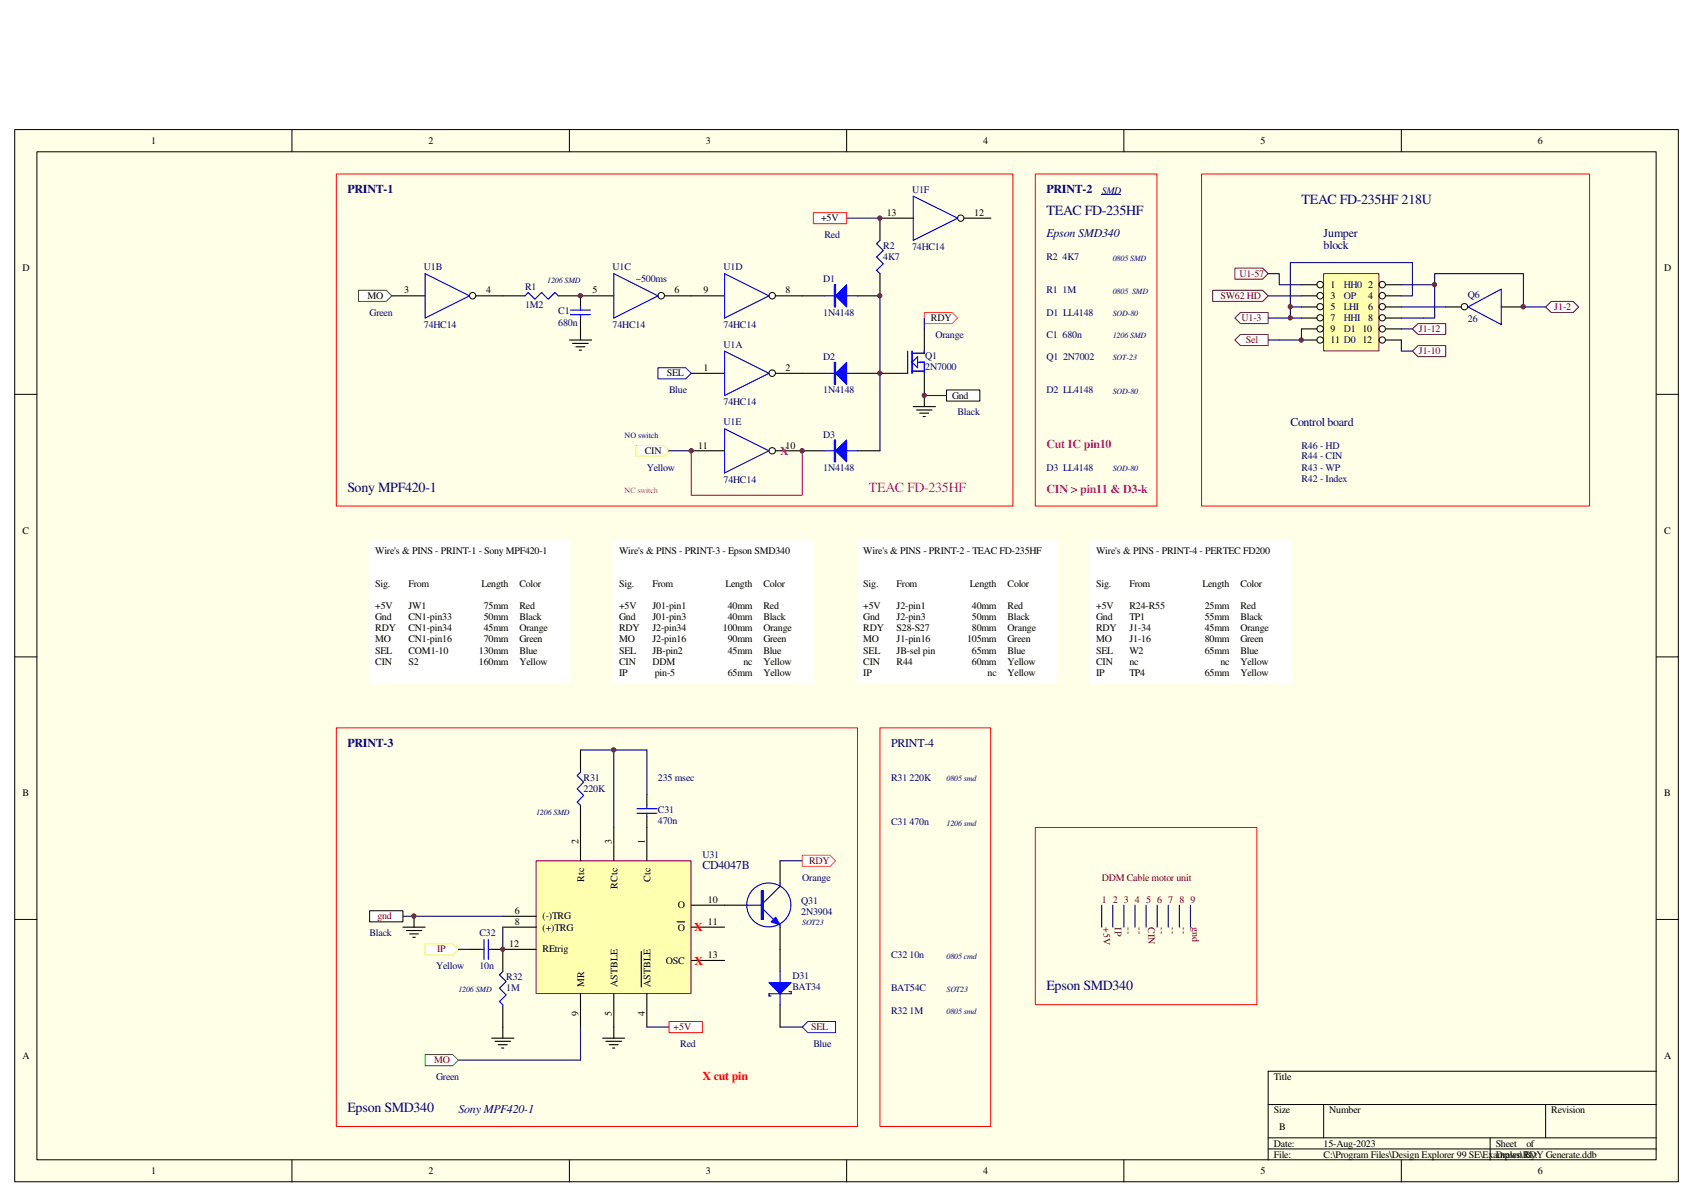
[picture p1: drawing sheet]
<svg xmlns="http://www.w3.org/2000/svg" width="297mm" height="210mm" viewBox="0 0 297 210" stroke-linecap="round" stroke-linejoin="round" font-family="sans-serif">
<path d="M2.6 22.7h291.9v184.6h-291.9z" fill="#ffffe8"/>
<g fill="none" stroke="#000" stroke-width=".18">
<path d="M2.6 22.7h291.9v184.6h-291.9zM6.5 26.6h284.1v176.9h-284.1zM51.2 22.7v3.9M99.9 22.7v3.9M148.5 22.7v3.9M197.2 22.7v3.9M245.9 22.7v3.9M2.6 69.2h3.9M290.6 69.2h3.9M2.6 115.2h3.9M290.6 115.2h3.9M2.6 161.3h3.9"/>
<path d="M290.6 161.3h3.9M222.5 193.8h68.1M222.5 199.6h68.1M232.2 193.8v5.8M261.4 199.6v3.9M271.2 193.8v5.8M290.6 187.9h-68.1v15.6M51.2 203.5v3.8M99.9 203.5v3.8M148.5 203.5v3.8M197.2 203.5v3.8M222.5 201.5h68.1"/>
<path d="M245.9 203.5v3.8"/>
<circle cx="168.6" cy="38.3" r=".56"/>
<circle cx="82.9" cy="51.9" r=".56"/>
<circle cx="116" cy="51.9" r=".57"/>
<circle cx="135.5" cy="51.9" r=".57"/>
<circle cx="135.5" cy="65.5" r=".57"/>
<circle cx="135.5" cy="79.1" r=".56"/>
</g>
<path d="M160.2 34.4l7.8 3.9-7.8 3.9zM74.6 48l7.8 3.9-7.8 3.9zM92.1 51.9l.6-.6 1.1 1.2 1.2-1.2 1.2 1.2 1.2-1.2 .6 .6M107.7 48l7.7 3.9-7.7 3.9zM127.1 48l7.8 3.9-7.8 3.9zM144.7 51.9h5.8M146.4 50h.2v3.8h-.2zM154.4 42.2l-.6 .6 1.2 1.1-1.2 1.2 1.2 1.2-1.2 1.1 .6 .6M127.1 61.6l7.8 3.9-7.8 3.9zM127.1 75.2l7.8 3.9-7.8 3.9z" fill="none" stroke="#00f" stroke-width=".19"/>
<path d="M160.2 38.3h-5.8v3.9M169.2 38.3h4.7M68.7 51.9h5.9M83.5 51.9h8.6M98 51.9h9.7M116.6 51.9h10.5M136.1 51.9h8.6M154.4 48v3.9h-3.9M121.3 65.5h5.8M121.3 79.1h5.8M136.1 65.5h4.7M136.1 79.1h4.7" fill="none" stroke="#000" stroke-width=".19"/>
<path d="M146.5 50v3.8" fill="none" stroke="#00f" stroke-width=".21"/>
<path d="M146.6 51.9l1.9-1.9v3.8z" fill="#00f"/>
<path d="M146.6 51.9l1.9-1.9v3.8zM144.7 65.5h5.8M146.4 63.5h.2v3.9h-.2z" fill="none" stroke="#00f" stroke-width=".19"/>
<path d="M140.8 65.5h3.9M150.5 65.5h3.9" fill="none" stroke="#000" stroke-width=".19"/>
<path d="M146.5 63.5v3.9" fill="none" stroke="#00f" stroke-width=".21"/>
<path d="M148.5 63.5v3.9l-1.9-1.9z" fill="#00f"/>
<path d="M144.7 79.1h5.8M146.4 77.2h.2v3.8h-.2zM146.6 65.5l1.9-2v3.9z" fill="none" stroke="#00f" stroke-width=".19"/>
<path d="M140.8 79.1h3.9M150.5 79.1h3.9" fill="none" stroke="#000" stroke-width=".19"/>
<path d="M146.5 77.2v3.8" fill="none" stroke="#00f" stroke-width=".21"/>
<path d="M146.6 79.1l1.9-1.9v3.8z" fill="#00f"/>
<path d="M100.1 55.2h3.5M100.1 54.4h3.5M101.9 53.8v.6M101.9 55.2v.6M146.6 79.1l1.9-1.9v3.8zM159.3 61.6v3.9h-1M160 61.6v3.9M160 65.1h2.2M160 63.5l1-.9v1.9zM161 63.5h1.2v2M162.2 61.6v.4h-2.2" fill="none" stroke="#00f" stroke-width=".19"/>
<g fill="none" stroke="#000" stroke-width=".19">
<path d="M99.9 59.6h3.9M101.9 51.9v1.9M101.9 55.8v3.8M162.2 57.7v3.9M100.5 60.2h2.7M101 60.8h1.6M101.6 61.4h.4M154.4 65.5h3.9M160.2 71.3h3.9M160.8 71.9h2.7M161.4 72.5h1.5M162 73.1h.3"/>
<path d="M162.2 65.5v5.8"/>
</g>
<path d="M148.5 38.3h5.9M154.4 51.9v27.2" fill="none" stroke="#000080" stroke-width=".19"/>
<path d="M162.2 54.8h4.8l1 1-1 1h-4.8z" fill-rule="evenodd" fill="#fff"/>
<path d="M162.2 54.8h4.8l1 1-1 1h-4.8z" fill="none" stroke="#fd8300" stroke-width=".18"/>
<path d="M115.4 64.5h4.9l1 1-1 1h-4.9z" fill-rule="evenodd" fill="#fff"/>
<path d="M115.4 64.5h4.9l1 1-1 1h-4.9z" fill="none" stroke="#0000bf" stroke-width=".18"/>
<path d="M62.9 50.9h4.9l.9 1-.9 1h-4.9z" fill-rule="evenodd" fill="#fff"/>
<path d="M62.9 50.9h4.9l.9 1-.9 1h-4.9z" fill="none" stroke="#00bf00" stroke-width=".18"/>
<path d="M142.7 37.3h5.8v1.9h-5.8z" fill-rule="evenodd" fill="#fff"/>
<path d="M142.7 37.3h5.8v1.9h-5.8z" fill="none" stroke="#ee0e22" stroke-width=".18"/>
<path d="M166.1 68.4h5.8v2h-5.8z" fill-rule="evenodd" fill="#fff"/>
<path d="M166.1 68.4h5.8v2h-5.8z" fill="none" stroke="#000" stroke-width=".18"/>
<path d="M162.2 69.4h3.9" fill="none" stroke="#000080" stroke-width=".19"/>
<path d="M111.5 78.1h4.9l1 1-1 1h-4.9z" fill-rule="evenodd" fill="#fff"/>
<path d="M111.5 78.1h4.9l1 1-1 1h-4.9z" fill="none" stroke="#fdf101" stroke-width=".18"/>
<path d="M162.2 55.8v1.9" fill="none" stroke="#000080" stroke-width=".19"/>
<path d="M64.9 94.7h35v5.7h-35z" fill="#fff"/>
<path d="M64.9 94.7h35v5.7h-35z" fill="none" stroke="#fff" stroke-width=".18"/>
<path d="M64.9 100.5h5.8v19.4h-5.8z" fill="#fff"/>
<path d="M64.9 100.5h5.8v19.4h-5.8z" fill="none" stroke="#fff" stroke-width=".18"/>
<path d="M70.7 100.5h9.7v19.4h-9.7z" fill="#fff"/>
<path d="M70.7 100.5h9.7v19.4h-9.7z" fill="none" stroke="#fff" stroke-width=".18"/>
<path d="M80.5 100.5h9.6v19.4h-9.6z" fill="#fff"/>
<path d="M80.4 100.5h9.7v19.4h-9.7z" fill="none" stroke="#fff" stroke-width=".18"/>
<path d="M90.2 100.5h9.7v19.4h-9.7z" fill="#fff"/>
<path d="M90.2 100.5h9.7v19.4h-9.7z" fill="none" stroke="#fff" stroke-width=".18"/>
<path d="M107.7 94.7h35v5.7h-35z" fill="#fff"/>
<path d="M107.7 94.7h35v5.7h-35z" fill="none" stroke="#fff" stroke-width=".18"/>
<path d="M107.7 100.5h5.7v19.4h-5.7z" fill="#fff"/>
<path d="M107.7 100.5h5.7v19.4h-5.7z" fill="none" stroke="#fff" stroke-width=".18"/>
<path d="M113.5 100.5h9.7v19.4h-9.7z" fill="#fff"/>
<path d="M113.5 100.5h9.7v19.4h-9.7z" fill="none" stroke="#fff" stroke-width=".18"/>
<path d="M123.3 100.5h9.6v19.4h-9.6z" fill="#fff"/>
<path d="M123.2 100.5h9.7v19.4h-9.7z" fill="none" stroke="#fff" stroke-width=".18"/>
<path d="M133 100.5h9.7v19.4h-9.7z" fill="#fff"/>
<path d="M133 100.5h9.7v19.4h-9.7z" fill="none" stroke="#fff" stroke-width=".18"/>
<path d="M150.5 94.7h35v5.7h-35z" fill="#fff"/>
<path d="M150.5 94.7h35v5.7h-35z" fill="none" stroke="#fff" stroke-width=".18"/>
<path d="M150.5 100.5h5.8v19.4h-5.8z" fill="#fff"/>
<path d="M150.5 100.5h5.8v19.4h-5.8z" fill="none" stroke="#fff" stroke-width=".18"/>
<path d="M156.4 100.5h9.6v19.4h-9.6z" fill="#fff"/>
<path d="M156.3 100.5h9.7v19.4h-9.7z" fill="none" stroke="#fff" stroke-width=".18"/>
<path d="M166.1 100.5h9.7v19.4h-9.7z" fill="#fff"/>
<path d="M166.1 100.5h9.7v19.4h-9.7z" fill="none" stroke="#fff" stroke-width=".18"/>
<path d="M175.8 100.5h9.7v19.4h-9.7z" fill="#fff"/>
<path d="M175.8 100.5h9.7v19.4h-9.7z" fill="none" stroke="#fff" stroke-width=".18"/>
<path d="M94.1 151h27.1v23.3h-27.1z" fill="#ffffb0"/>
<path d="M94.1 151h27.1v23.3h-27.1z" fill="none" stroke="#800000" stroke-width=".18"/>
<g fill="none" stroke="#000" stroke-width=".19">
<path d="M101.9 131.6v3.9M113.5 139.4v1.9M101.9 141.3v9.7M107.7 145.2v5.8M113.5 143.2v7.8M121.3 158.8h5.8M88.2 160.7h5.9M88.2 162.6h5.9M88.2 166.5h5.9M101.9 174.3v5.9M107.7 174.3v7.8M112.5 166.9v6.2"/>
<path d="M113.5 174.3v5.9M118.8 161.7h1.3M121.3 162.6h5.8M121.3 168.5h5.8M105.7 182.1h3.9M106.3 182.7h2.7M106.9 183.3h1.6M107.5 183.9h.4"/>
</g>
<path d="M101.9 135.5l-.6 .6 1.1 1.1-1.1 1.2 1.1 1.1-1.1 1.2 .6 .6M111.8 142.7h3.5M111.8 141.9h3.5M113.5 141.3v.6M113.5 142.7v.5" fill="none" stroke="#00f" stroke-width=".19"/>
<path d="M113.5 131.6v7.8M80.4 186h21.5" fill="none" stroke="#000080" stroke-width=".19"/>
<path d="M140.8 180.2l.9-1h4.9v1.9h-4.9z" fill-rule="evenodd" fill="#fff"/>
<path d="M140.8 180.2l.9-1h4.9v1.9h-4.9z" fill="none" stroke="#0000bf" stroke-width=".18"/>
<path d="M74.6 185h4.9l.9 1-.9 .9h-4.9z" fill-rule="evenodd" fill="#fff"/>
<path d="M74.6 185h4.9l.9 1-.9 .9h-4.9z" fill="none" stroke="#00bf00" stroke-width=".18"/>
<path d="M74.6 165.6h4.9l.9 .9-.9 1h-4.9z" fill-rule="evenodd" fill="#fff"/>
<path d="M74.6 165.6h4.9l.9 .9-.9 1h-4.9z" fill="none" stroke="#fdf101" stroke-width=".18"/>
<path d="M140.8 150h4.8l1 1-1 1h-4.8z" fill-rule="evenodd" fill="#fff"/>
<path d="M140.8 150h4.8l1 1-1 1h-4.8z" fill="none" stroke="#fd8300" stroke-width=".18"/>
<g fill="none" stroke="#000080" stroke-width=".19">
<path d="M101.9 131.6h11.6M107.7 131.6v13.6M136.9 151h3.9M193.3 158.8v3.8M195.2 158.8v3.8M197.2 158.8v3.8M199.1 158.8v3.8M201.1 158.8v3.8M203 158.8v3.8M205 158.8v3.8M206.9 158.8v3.8M208.9 158.8v3.8"/>
<path d="M70.7 160.7h17.5M80.4 166.5h2M88.2 162.6v3.9M101.9 180.2v5.8M113.5 180.2h3.9M136.9 180.2h3.9"/>
</g>
<path d="M70.7 162.6h3.9M71.3 163.2h2.7M71.9 163.8h1.5M72.4 164.4h.5M72.6 160.7v1.9M82.4 166.5h1.9M86.3 166.5h1.9v3.9M88.2 176.3v5.8M86.3 182.1h3.9M86.9 182.7h2.7M87.4 183.3h1.6M88 183.9h.4" fill="none" stroke="#000" stroke-width=".19"/>
<path d="M84.3 166.5h.6M84.9 164.8v3.5M85.7 166.5h.6M85.7 164.8v3.5M88.2 170.4l-.6 .6 1.2 1.2-1.2 1.2 1.2 1.1-1.2 1.2 .6 .6" fill="none" stroke="#00f" stroke-width=".19"/>
<path d="M59 30.5h118.7v58.3h-118.7zM181.6 145.2h38.9v31h-38.9z" fill="none" stroke="#f00" stroke-width=".18"/>
<path d="M64.9 159.8h5.8v1.9h-5.8z" fill-rule="evenodd" fill="#fff"/>
<path d="M64.9 159.8h5.8v1.9h-5.8z" fill="none" stroke="#000" stroke-width=".18"/>
<path d="M117.4 179.2h5.8v1.9h-5.8z" fill-rule="evenodd" fill="#fff"/>
<path d="M181.6 30.5h21.4v58.3h-21.4zM117.4 179.2h5.8v1.9h-5.8z" fill="none" stroke="#f00" stroke-width=".18"/>
<path d="M193.3 34.2h3.4" fill="none" stroke="#000080" stroke-width=".18"/>
<path d="M127.1 158.8h3.9M136.9 151v3.9M136.9 162.6v3.9" fill="none" stroke="#000" stroke-width=".19"/>
<path d="M131 158.8h2.9M133.6 156.3h.3v5h-.3zM133.9 159.6l1.8 1.7M136.9 154.9v.6l-3 2.9M136.9 162.3v.3" fill="none" stroke="#00f" stroke-width=".19"/>
<path d="M133.7 156.3v5" fill="none" stroke="#00f" stroke-width=".38"/>
<path d="M135.3 161.7l.8-.8 .8 1.4z" fill="#00f"/>
<g fill="none" stroke="#00f" stroke-width=".19">
<path d="M136.1 160.9l.8 1.4-1.6-.6zM136.9 170.4v2M136.9 174.3v2M138.4 173.9h.4v.4h-3.9v.4h.4"/>
<circle cx="134.9" cy="158.7" r="3.9"/>
</g>
<path d="M136.9 166.5v3.9M136.9 176.3v3.9" fill="none" stroke="#000" stroke-width=".19"/>
<path d="M134.9 172.4h3.9l-1.9 1.9z" fill="#00f"/>
<path d="M134.9 172.4h3.9l-1.9 1.9z" fill="none" stroke="#00f" stroke-width=".19"/>
<path d="M59 127.7h91.4v69.9h-91.4zM154.4 127.7h19.4v69.9h-19.4z" fill="none" stroke="#f00" stroke-width=".18"/>
<path d="M140.8 79.1v7.8h-19.5" fill="none" stroke="#bf00bf" stroke-width=".19"/>
<circle cx="101.8" cy="51.9" r=".37" fill="#800000"/>
<circle cx="101.8" cy="51.9" r=".37" fill="none" stroke="#800000" stroke-width=".18"/>
<circle cx="140.7" cy="79.1" r=".38" fill="#800000"/>
<circle cx="140.7" cy="79.1" r=".38" fill="none" stroke="#800000" stroke-width=".18"/>
<circle cx="154.3" cy="38.3" r=".38" fill="#800000"/>
<circle cx="154.3" cy="38.3" r=".38" fill="none" stroke="#800000" stroke-width=".18"/>
<circle cx="154.4" cy="51.9" r=".37" fill="#800000"/>
<circle cx="154.4" cy="51.9" r=".37" fill="none" stroke="#800000" stroke-width=".18"/>
<circle cx="154.4" cy="65.5" r=".37" fill="#800000"/>
<circle cx="154.4" cy="65.5" r=".37" fill="none" stroke="#800000" stroke-width=".18"/>
<circle cx="162.1" cy="69.4" r=".37" fill="#800000"/>
<circle cx="162.1" cy="69.4" r=".37" fill="none" stroke="#800000" stroke-width=".18"/>
<path d="M117.4 79.1h3.9" fill="none" stroke="#000080" stroke-width=".19"/>
<path d="M121.3 79.1v7.8" fill="none" stroke="#bf00bf" stroke-width=".19"/>
<circle cx="121.3" cy="79.1" r=".38" fill="#800000"/>
<circle cx="121.3" cy="79.1" r=".38" fill="none" stroke="#800000" stroke-width=".18"/>
<path d="M232.3 48h9.6v13.6h-9.6z" fill="#ffffb0"/>
<path d="M232.2 48h9.7v13.6h-9.7z" fill="none" stroke="#800000" stroke-width=".18"/>
<g fill="none" stroke="#000" stroke-width=".18">
<circle cx="231.6" cy="51.9" r=".57"/>
<circle cx="231.6" cy="49.9" r=".57"/>
<circle cx="231.6" cy="53.8" r=".56"/>
<circle cx="231.6" cy="59.7" r=".56"/>
<circle cx="231.6" cy="57.7" r=".56"/>
<circle cx="231.6" cy="55.8" r=".56"/>
<circle cx="242.5" cy="49.9" r=".56"/>
<circle cx="242.5" cy="51.9" r=".56"/>
<circle cx="242.5" cy="57.7" r=".56"/>
<circle cx="242.5" cy="59.6" r=".56"/>
<circle cx="242.5" cy="53.8" r=".56"/>
<circle cx="242.5" cy="55.7" r=".56"/>
<circle cx="256.9" cy="53.8" r=".56"/>
</g>
<g fill="none" stroke="#000" stroke-width=".19">
<path d="M228.3 50h2.8M228.3 51.9h2.8M228.3 53.8h2.8M228.3 55.8h2.8M228.3 57.7h2.8M228.3 59.6h2.8M243.1 50h2.8M243.1 51.9h2.8M243.1 53.8h2.8M243.1 55.8h2.8M243.1 57.7h2.8M243.1 59.6h2.8"/>
<path d="M253.7 53.8h2.7M263.4 53.8h3.9"/>
</g>
<path d="M257.6 53.8l5.8-3.1v6.2z" fill="none" stroke="#00f" stroke-width=".19"/>
<path d="M222.5 51.9h5.8M222.5 55.8h3.9M226.4 53.8h1.9M228.3 57.7v1.9h-5.8M245.9 51.9h1.9v-5.8h-21.4v9.7h1.9M245.9 53.8h7.8M245.9 55.8h3.9M245.9 50h5.8" fill="none" stroke="#000080" stroke-width=".19"/>
<path d="M247.8 57.7l1-.9h4.9v1.9h-4.9z" fill-rule="evenodd" fill="#fff"/>
<path d="M247.8 57.7l1-.9h4.9v1.9h-4.9z" fill="none" stroke="#800000" stroke-width=".18"/>
<path d="M248.8 60.6h4.9v2h-4.9l-1-1z" fill-rule="evenodd" fill="#fff"/>
<path d="M248.8 60.6h4.9v2h-4.9l-1-1z" fill="none" stroke="#800000" stroke-width=".18"/>
<path d="M216.7 59.6l.9-.9h4.9v1.9h-4.9z" fill-rule="evenodd" fill="#fff"/>
<path d="M216.7 59.6l.9-.9h4.9v1.9h-4.9z" fill="none" stroke="#800000" stroke-width=".18"/>
<path d="M216.7 55.8l.9-1h4.9v2h-4.9z" fill-rule="evenodd" fill="#fff"/>
<path d="M216.7 55.8l.9-1h4.9v2h-4.9z" fill="none" stroke="#800000" stroke-width=".18"/>
<path d="M212.8 50.9h8.7l1 1-1 1h-8.7z" fill-rule="evenodd" fill="#fff"/>
<path d="M212.8 50.9h8.7l1 1-1 1h-8.7z" fill="none" stroke="#800000" stroke-width=".18"/>
<path d="M216.7 47h4.8l1 1-1 1h-4.8z" fill-rule="evenodd" fill="#fff"/>
<path d="M216.7 47h4.8l1 1-1 1h-4.8z" fill="none" stroke="#800000" stroke-width=".18"/>
<path d="M222.5 48h1.9v2h3.9M245.9 59.6v2h1.9M245.9 57.7h1.9M271.2 53.8h-3.9v-5.8h-15.6v7.8h-1.9" fill="none" stroke="#000080" stroke-width=".19"/>
<path d="M271.2 53.8l1-.9h3.8l1 .9-1 1h-3.8z" fill-rule="evenodd" fill="#fff"/>
<path d="M271.2 53.8l1-.9h3.8l1 .9-1 1h-3.8z" fill="none" stroke="#800000" stroke-width=".18"/>
<circle cx="228.3" cy="59.6" r=".38" fill="#800000"/>
<circle cx="228.3" cy="59.6" r=".38" fill="none" stroke="#800000" stroke-width=".18"/>
<circle cx="267.2" cy="53.8" r=".38" fill="#800000"/>
<circle cx="267.2" cy="53.8" r=".38" fill="none" stroke="#800000" stroke-width=".18"/>
<circle cx="226.4" cy="55.7" r=".38" fill="#800000"/>
<circle cx="226.4" cy="55.7" r=".38" fill="none" stroke="#800000" stroke-width=".18"/>
<circle cx="226.4" cy="53.8" r=".38" fill="#800000"/>
<circle cx="226.4" cy="53.8" r=".38" fill="none" stroke="#800000" stroke-width=".18"/>
<circle cx="251.7" cy="49.9" r=".37" fill="#800000"/>
<circle cx="251.7" cy="49.9" r=".37" fill="none" stroke="#800000" stroke-width=".18"/>
<path d="M210.8 30.5h68.1v58.3h-68.1z" fill="none" stroke="#f00" stroke-width=".18"/>
<circle cx="88.2" cy="166.5" r=".37" fill="#800000"/>
<circle cx="88.2" cy="166.5" r=".37" fill="none" stroke="#800000" stroke-width=".18"/>
<circle cx="107.7" cy="131.5" r=".37" fill="#800000"/>
<circle cx="107.7" cy="131.5" r=".37" fill="none" stroke="#800000" stroke-width=".18"/>
<circle cx="72.6" cy="160.7" r=".38" fill="#800000"/>
<circle cx="72.6" cy="160.7" r=".38" fill="none" stroke="#800000" stroke-width=".18"/>
<path d="M191.4 94.7h35v5.7h-35z" fill="#fff"/>
<path d="M191.3 94.7h35.1v5.7h-35.1z" fill="none" stroke="#fff" stroke-width=".18"/>
<path d="M191.4 100.5h5.7v19.4h-5.7z" fill="#fff"/>
<path d="M191.3 100.5h5.8v19.4h-5.8z" fill="none" stroke="#fff" stroke-width=".18"/>
<path d="M197.2 100.5h9.7v19.4h-9.7z" fill="#fff"/>
<path d="M197.2 100.5h9.7v19.4h-9.7z" fill="none" stroke="#fff" stroke-width=".18"/>
<path d="M207 100.5h9.6v19.4h-9.6z" fill="#fff"/>
<path d="M206.9 100.5h9.7v19.4h-9.7z" fill="none" stroke="#fff" stroke-width=".18"/>
<path d="M216.7 100.5h9.7v19.4h-9.7z" fill="#fff"/>
<path d="M216.7 100.5h9.7v19.4h-9.7z" fill="none" stroke="#fff" stroke-width=".18"/>
<g font-size="2.5" fill="#000080">
<text x="228.3" y="35.7">TEAC FD-235HF 218U</text>
<text x="183.6" y="37.7">TEAC FD-235HF</text>
<text x="61" y="86.3">Sony MPF420-1</text>
<text x="183.6" y="173.7">Epson SMD340</text>
<text x="61" y="195.1">Epson SMD340</text>
</g>
<text font-size="2.5" fill="#bf00bf" x="152.4" y="86.3">TEAC FD-235HF</text>
<g font-size="2.1" fill="#000080">
<text x="61" y="33.9">PRINT-1</text>
<text x="183.6" y="33.9">PRINT-2</text>
<text x="183.6" y="41.7">Epson SMD340</text>
<text x="232.2" y="41.7">Jumper</text>
<text x="232.2" y="43.6">block</text>
<text x="226.4" y="74.7">Control board</text>
<text x="61" y="131.1">PRINT-3</text>
<text x="156.3" y="131.1">PRINT-4</text>
<text x="123.2" y="152.4">CD4047B</text>
<text x="80.4" y="195.2">Sony MPF420-1</text>
</g>
<g font-size="2.1" fill="#bf00bf">
<text x="136.9" y="79.8">X</text>
<text x="183.6" y="78.6">Cut IC pin10</text>
<text x="183.6" y="86.4">CIN &gt; pin11 &amp; D3-k</text>
</g>
<g font-size="2.1" fill="#f00">
<text x="121.8" y="163.4">X</text>
<text x="121.9" y="169.2">X</text>
<text x="123.2" y="189.4">X cut pin</text>
</g>
<g font-size="1.8">
<text x="26.5" y="25.2">1</text>
<text x="75.2" y="25.2">2</text>
<text x="123.8" y="25.2">3</text>
<text x="172.5" y="25.2">4</text>
<text x="221.1" y="25.2">5</text>
<text x="269.8" y="25.2">6</text>
<text x="144.1" y="38.8">+5V</text>
<text x="155.6" y="37.8">13</text>
<text x="170.9" y="37.8">12</text>
<text x="3.9" y="47.6">D</text>
<text x="292" y="47.6">D</text>
<text x="64.5" y="52.5">MO</text>
<text x="70.9" y="51.5">3</text>
<text x="85.3" y="51.5">4</text>
<text x="104" y="51.5">5</text>
<text x="118.4" y="51.5">6</text>
<text x="123.4" y="51.5">9</text>
<text x="137.8" y="51.5">8</text>
<text x="233.4" y="50.5">1</text>
<text x="233.4" y="52.5">3</text>
<text x="240" y="50.5">2</text>
<text x="240" y="52.5">4</text>
<text x="163.3" y="56.3">RDY</text>
<text x="233.4" y="54.4">5</text>
<text x="233.4" y="56.3">7</text>
<text x="233.4" y="58.3">9</text>
<text x="239.1" y="58.3">10</text>
<text x="240" y="54.4">6</text>
<text x="240" y="56.3">8</text>
<text x="123.4" y="65.1">1</text>
<text x="137.8" y="65.1">2</text>
<text x="233.4" y="60.2">11 D0</text>
<text x="239.1" y="60.2">12</text>
<text x="117" y="66">SEL</text>
<text x="167" y="69.9">Gnd</text>
<text x="113.1" y="79.7">CIN</text>
<text x="122.5" y="78.7">11</text>
<text x="137.8" y="78.7">10</text>
<text x="3.9" y="93.6">C</text>
<text x="292" y="93.6">C</text>
<text x="65.8" y="97.2">Wire's &amp; PINS - PRINT-1 - Sony MPF420-1</text>
<text x="108.6" y="97.2">Wire's &amp; PINS - PRINT-3 - Epson SMD340</text>
<text x="151.5" y="97.2">Wire's &amp; PINS - PRINT-2 - TEAC FD-235HF</text>
<text x="192.3" y="97.2">Wire's &amp; PINS - PRINT-4 - PERTEC FD200</text>
<text x="65.8" y="103">Sig.</text>
<text x="65.8" y="106.8">+5V</text>
<text x="71.7" y="103">From</text>
<text x="71.7" y="106.8">JW1</text>
<text x="84.5" y="103">Length</text>
<text x="84.9" y="106.8">75mm</text>
<text x="91.1" y="103">Color</text>
<text x="91.1" y="106.8">Red</text>
<text x="108.6" y="103">Sig.</text>
<text x="108.6" y="106.8">+5V</text>
<text x="114.5" y="103">From</text>
<text x="114.5" y="106.8">J01-pin1</text>
<text x="127.3" y="103">Length</text>
<text x="127.7" y="106.8">40mm</text>
<text x="133.9" y="103">Color</text>
<text x="133.9" y="106.8">Red</text>
<text x="151.5" y="103">Sig.</text>
<text x="151.5" y="106.8">+5V</text>
<text x="157.3" y="103">From</text>
<text x="157.3" y="106.8">J2-pin1</text>
<text x="170.1" y="103">Length</text>
<text x="170.5" y="106.8">40mm</text>
<text x="176.8" y="103">Color</text>
<text x="176.8" y="106.8">Red</text>
<text x="192.3" y="103">Sig.</text>
<text x="192.3" y="106.8">+5V</text>
<text x="198.2" y="103">From</text>
<text x="198.2" y="106.8">R24-R55</text>
<text x="211" y="103">Length</text>
<text x="211.4" y="106.8">25mm</text>
<text x="217.6" y="103">Color</text>
<text x="217.6" y="106.8">Red</text>
<text x="65.8" y="108.8">Gnd</text>
<text x="65.8" y="110.7">RDY</text>
<text x="65.8" y="112.7">MO</text>
<text x="71.7" y="108.8">CN1-pin33</text>
<text x="71.7" y="110.7">CN1-pin34</text>
<text x="71.7" y="112.7">CN1-pin16</text>
<text x="84.9" y="108.8">50mm</text>
<text x="84.9" y="110.7">45mm</text>
<text x="84.9" y="112.7">70mm</text>
<text x="91.1" y="108.8">Black</text>
<text x="91.1" y="110.7">Orange</text>
<text x="91.1" y="112.7">Green</text>
<text x="108.6" y="108.8">Gnd</text>
<text x="108.6" y="110.7">RDY</text>
<text x="108.6" y="112.7">MO</text>
<text x="114.5" y="108.8">J01-pin3</text>
<text x="114.5" y="110.7">J2-pin34</text>
<text x="114.5" y="112.7">J2-pin16</text>
<text x="126.8" y="110.7">100mm</text>
<text x="127.7" y="108.8">40mm</text>
<text x="127.7" y="112.7">90mm</text>
<text x="133.9" y="108.8">Black</text>
<text x="133.9" y="110.7">Orange</text>
<text x="133.9" y="112.7">Green</text>
<text x="151.5" y="108.8">Gnd</text>
<text x="151.5" y="110.7">RDY</text>
<text x="151.5" y="112.7">MO</text>
<text x="157.3" y="108.8">J2-pin3</text>
<text x="157.3" y="110.7">S28-S27</text>
<text x="157.3" y="112.7">J1-pin16</text>
<text x="169.7" y="112.7">105mm</text>
<text x="170.5" y="108.8">50mm</text>
<text x="170.5" y="110.7">80mm</text>
<text x="176.8" y="108.8">Black</text>
<text x="176.8" y="110.7">Orange</text>
<text x="176.8" y="112.7">Green</text>
<text x="192.3" y="108.8">Gnd</text>
<text x="192.3" y="110.7">RDY</text>
<text x="192.3" y="112.7">MO</text>
<text x="198.2" y="108.8">TP1</text>
<text x="198.2" y="110.7">J1-34</text>
<text x="198.2" y="112.7">J1-16</text>
<text x="211.4" y="108.8">55mm</text>
<text x="211.4" y="110.7">45mm</text>
<text x="211.4" y="112.7">80mm</text>
<text x="217.6" y="108.8">Black</text>
<text x="217.6" y="110.7">Orange</text>
<text x="217.6" y="112.7">Green</text>
<text x="65.8" y="114.6">SEL</text>
<text x="65.8" y="116.6">CIN</text>
<text x="71.7" y="114.6">COM1-10</text>
<text x="71.7" y="116.6">S2</text>
<text x="84" y="114.6">130mm</text>
<text x="84" y="116.6">160mm</text>
<text x="91.1" y="114.6">Blue</text>
<text x="91.1" y="116.6">Yellow</text>
<text x="108.6" y="114.6">SEL</text>
<text x="108.6" y="116.6">CIN</text>
<text x="108.6" y="118.5">IP</text>
<text x="114.5" y="114.6">JB-pin2</text>
<text x="114.5" y="116.6">DDM</text>
<text x="114.9" y="118.5">pin-5</text>
<text x="127.7" y="114.6">45mm</text>
<text x="127.7" y="118.5">65mm</text>
<text x="130.4" y="116.6">nc</text>
<text x="133.9" y="114.6">Blue</text>
<text x="133.9" y="116.6">Yellow</text>
<text x="133.9" y="118.5">Yellow</text>
<text x="151.5" y="114.6">SEL</text>
<text x="151.5" y="116.6">CIN</text>
<text x="151.5" y="118.5">IP</text>
<text x="157.3" y="114.6">JB-sel pin</text>
<text x="157.3" y="116.6">R44</text>
<text x="170.5" y="114.6">65mm</text>
<text x="170.5" y="116.6">60mm</text>
<text x="173.3" y="118.5">nc</text>
<text x="176.8" y="114.6">Blue</text>
<text x="176.8" y="116.6">Yellow</text>
<text x="176.8" y="118.5">Yellow</text>
<text x="192.3" y="114.6">SEL</text>
<text x="192.3" y="116.6">CIN</text>
<text x="192.3" y="118.5">IP</text>
<text x="198.2" y="114.6">W2</text>
<text x="198.2" y="116.6">nc</text>
<text x="198.2" y="118.5">TP4</text>
<text x="211.4" y="114.6">65mm</text>
<text x="211.4" y="118.5">65mm</text>
<text x="214.1" y="116.6">nc</text>
<text x="217.6" y="114.6">Blue</text>
<text x="217.6" y="116.6">Yellow</text>
<text x="217.6" y="118.5">Yellow</text>
<text x="3.9" y="139.7">B</text>
<text x="292" y="139.7">B</text>
<text x="101.5" y="148.1" transform="rotate(-90 101.5 148.1)">2</text>
<text x="107.4" y="148.1" transform="rotate(-90 107.4 148.1)">3</text>
<text x="113.2" y="148.1" transform="rotate(-90 113.2 148.1)">1</text>
<text x="102.5" y="154.7" transform="rotate(-90 102.5 154.7)">Rtc</text>
<text x="108.3" y="155.9" transform="rotate(-90 108.3 155.9)">RCtc</text>
<text x="114.1" y="154.7" transform="rotate(-90 114.1 154.7)">Ctc</text>
<text x="90.3" y="160.3">6</text>
<text x="95.2" y="161.3">(-)TRG</text>
<text x="119" y="159.3">O</text>
<text x="124.2" y="158.4">10</text>
<text x="89.4" y="166.1">12</text>
<text x="90.3" y="162.3">8</text>
<text x="95.2" y="163.2">(+)TRG</text>
<text x="95.2" y="167.1">REtrig</text>
<text x="119" y="163.2">O</text>
<text x="124.2" y="162.3">11</text>
<text x="102.5" y="173.1" transform="rotate(-90 102.5 173.1)">MR</text>
<text x="108.3" y="173.1" transform="rotate(-90 108.3 173.1)">ASTBLE</text>
<text x="114.1" y="173.1" transform="rotate(-90 114.1 173.1)">ASTBLE</text>
<text x="116.8" y="169">OSC</text>
<text x="124.2" y="168.1">13</text>
<text x="101.5" y="178.2" transform="rotate(-90 101.5 178.2)">9</text>
<text x="107.4" y="178.2" transform="rotate(-90 107.4 178.2)">5</text>
<text x="113.2" y="178.2" transform="rotate(-90 113.2 178.2)">4</text>
<text x="3.9" y="185.8">A</text>
<text x="292" y="185.8">A</text>
<text x="223.5" y="189.4">Title</text>
<text x="223.5" y="195.3">Size</text>
<text x="233.2" y="195.3">Number</text>
<text x="272.2" y="195.3">Revision</text>
<text x="223.5" y="201.1">Date:</text>
<text x="223.5" y="203.1">File:</text>
<text x="224.4" y="198.2">B</text>
<text x="232.2" y="201.1">15-Aug-2023</text>
<text x="232.2" y="203.1">C:\Program Files\Design Explorer 99 SE\Examples\RDY Generate.ddb</text>
<text x="262.4" y="201.1">Sheet</text>
<text x="262.4" y="203.1">Drawn By:</text>
<text x="267.8" y="201.1">of</text>
<text x="26.5" y="206">1</text>
<text x="75.2" y="206">2</text>
<text x="123.8" y="206">3</text>
<text x="172.5" y="206">4</text>
<text x="221.1" y="206">5</text>
<text x="269.8" y="206">6</text>
</g>
<g font-size="1.8" fill="#000080">
<text x="160" y="33.8">U1F</text>
<text x="193.3" y="34">SMD</text>
<text x="144.6" y="41.7">Red</text>
<text x="74.4" y="47.4">U1B</text>
<text x="107.5" y="47.4">U1C</text>
<text x="127" y="47.4">U1D</text>
<text x="155" y="43.7">R2</text>
<text x="155" y="45.6">4K7</text>
<text x="160" y="43.9">74HC14</text>
<text x="183.6" y="45.6">R2 4K7</text>
<text x="92.1" y="50.9">R1</text>
<text x="111.5" y="49.5">~500ms</text>
<text x="144.4" y="49.5">D1</text>
<text x="183.6" y="51.5">R1 1M</text>
<text x="235.8" y="50.5">HH0</text>
<text x="235.8" y="52.5">OP</text>
<text x="257.6" y="52.2">Q6</text>
<text x="64.9" y="55.4">Green</text>
<text x="74.4" y="57.5">74HC14</text>
<text x="92.1" y="54">1M2</text>
<text x="98" y="55.2">C1</text>
<text x="98" y="57.1">680n</text>
<text x="107.5" y="57.5">74HC14</text>
<text x="127" y="57.5">74HC14</text>
<text x="144.4" y="55.4">1N4148</text>
<text x="164.1" y="59.2">Orange</text>
<text x="183.6" y="55.4">D1 LL4148</text>
<text x="183.6" y="59.2">C1 680n</text>
<text x="235.8" y="54.4">LHI</text>
<text x="235.8" y="56.3">HHI</text>
<text x="235.8" y="58.3">D1</text>
<text x="257.6" y="56.5">26</text>
<text x="127" y="61">U1A</text>
<text x="144.4" y="63.1">D2</text>
<text x="162.3" y="62.9">Q1</text>
<text x="162.3" y="64.9">2N7000</text>
<text x="183.6" y="63.1">Q1 2N7002</text>
<text x="117.4" y="69">Blue</text>
<text x="127" y="71.1">74HC14</text>
<text x="144.4" y="69">1N4148</text>
<text x="183.6" y="69">D2 LL4148</text>
<text x="127" y="74.6">U1E</text>
<text x="144.4" y="76.8">D3</text>
<text x="168" y="72.9">Black</text>
<text x="113.5" y="82.5">Yellow</text>
<text x="144.4" y="82.5">1N4148</text>
<text x="183.6" y="82.5">D3 LL4148</text>
<text x="228.3" y="80.6">R44 - CIN</text>
<text x="228.3" y="82.5">R43 - WP</text>
<text x="228.3" y="78.7">R46 - HD</text>
<text x="127" y="84.7">74HC14</text>
<text x="228.3" y="84.5">R42 - Index</text>
<text x="102.4" y="137">R31</text>
<text x="115.4" y="137">235 msec</text>
<text x="156.3" y="137">R31 220K</text>
<text x="102.4" y="138.9">220K</text>
<text x="115.4" y="142.6">C31</text>
<text x="115.4" y="144.6">470n</text>
<text x="156.3" y="144.7">C31 470n</text>
<text x="123.2" y="150.6">U31</text>
<text x="140.8" y="154.5">Orange</text>
<text x="140.6" y="158.5">Q31</text>
<text x="140.6" y="160.5">2N3904</text>
<text x="64.9" y="164.2">Black</text>
<text x="84.1" y="164.2">C32</text>
<text x="76.5" y="170">Yellow</text>
<text x="84.1" y="170">10n</text>
<text x="88.8" y="172">R32</text>
<text x="88.8" y="173.9">1M</text>
<text x="139" y="171.8">D31</text>
<text x="139" y="173.7">BAT34</text>
<text x="156.3" y="168.1">C32 10n</text>
<text x="156.3" y="173.9">BAT54C</text>
<text x="156.3" y="177.8">R32 1M</text>
<text x="119.3" y="183.6">Red</text>
<text x="142.7" y="183.6">Blue</text>
<text x="76.5" y="189.4">Green</text>
</g>
<g font-size="1.8" fill="#800000">
<text x="214.1" y="52.5">SW62 HD</text>
<text x="217.5" y="48.6">U1-57</text>
<text x="217.8" y="56.3">U1-3</text>
<text x="249" y="58.3">J1-12</text>
<text x="272.7" y="54.4">J1-2</text>
<text x="218.6" y="60.2">Sel</text>
<text x="249" y="62.1">J1-10</text>
<text x="141.9" y="151.6">RDY</text>
<text x="193.3" y="154.5">DDM Cable motor unit</text>
<text x="66.2" y="161.3">gnd</text>
<text x="193.3" y="158.4">1 2 3 4 5 6 7</text>
<text x="206.9" y="158.4">8</text>
<text x="208.9" y="158.4">9</text>
<text x="76.7" y="167.1">IP</text>
<text x="193.6" y="162.6" transform="rotate(90 193.6 162.6)">+5V</text>
<text x="195.6" y="162.6" transform="rotate(90 195.6 162.6)">IP</text>
<text x="197.5" y="162.6" transform="rotate(90 197.5 162.6)">--</text>
<text x="199.5" y="162.6" transform="rotate(90 199.5 162.6)">--</text>
<text x="201.4" y="162.6" transform="rotate(90 201.4 162.6)">CIN</text>
<text x="203.4" y="162.6" transform="rotate(90 203.4 162.6)">--</text>
<text x="205.3" y="162.6" transform="rotate(90 205.3 162.6)">--</text>
<text x="207.3" y="162.6" transform="rotate(90 207.3 162.6)">--</text>
<text x="209.2" y="162.6" transform="rotate(90 209.2 162.6)">gnd</text>
<text x="118.2" y="180.7">+5V</text>
<text x="142.3" y="180.7">SEL</text>
<text x="76.2" y="186.5">MO</text>
</g>
<g font-size="1.4" fill="#000080">
<text x="195.2" y="45.7">0805 SMD</text>
<text x="96" y="49.6">1206 SMD</text>
<text x="195.2" y="51.6">0805 SMD</text>
<text x="195.2" y="55.5">SOD-80</text>
<text x="195.2" y="59.4">1206 SMD</text>
<text x="195.2" y="63.2">SOT-23</text>
<text x="195.2" y="69">SOD-80</text>
<text x="109.6" y="76.8">NO switch</text>
<text x="195.2" y="82.7">SOD-80</text>
<text x="166.1" y="137.1">0805 smd</text>
<text x="94.1" y="142.9">1206 SMD</text>
<text x="166.1" y="144.9">1206 smd</text>
<text x="140.8" y="162.3">SOT23</text>
<text x="80.4" y="174">1206 SMD</text>
<text x="166.1" y="168.1">0805 cmd</text>
<text x="166.1" y="174">SOT23</text>
<text x="166.1" y="177.9">0805 smd</text>
</g>
<text font-size="1.4" fill="#bf00bf" x="109.6" y="86.5">NC switch</text>
</svg>
